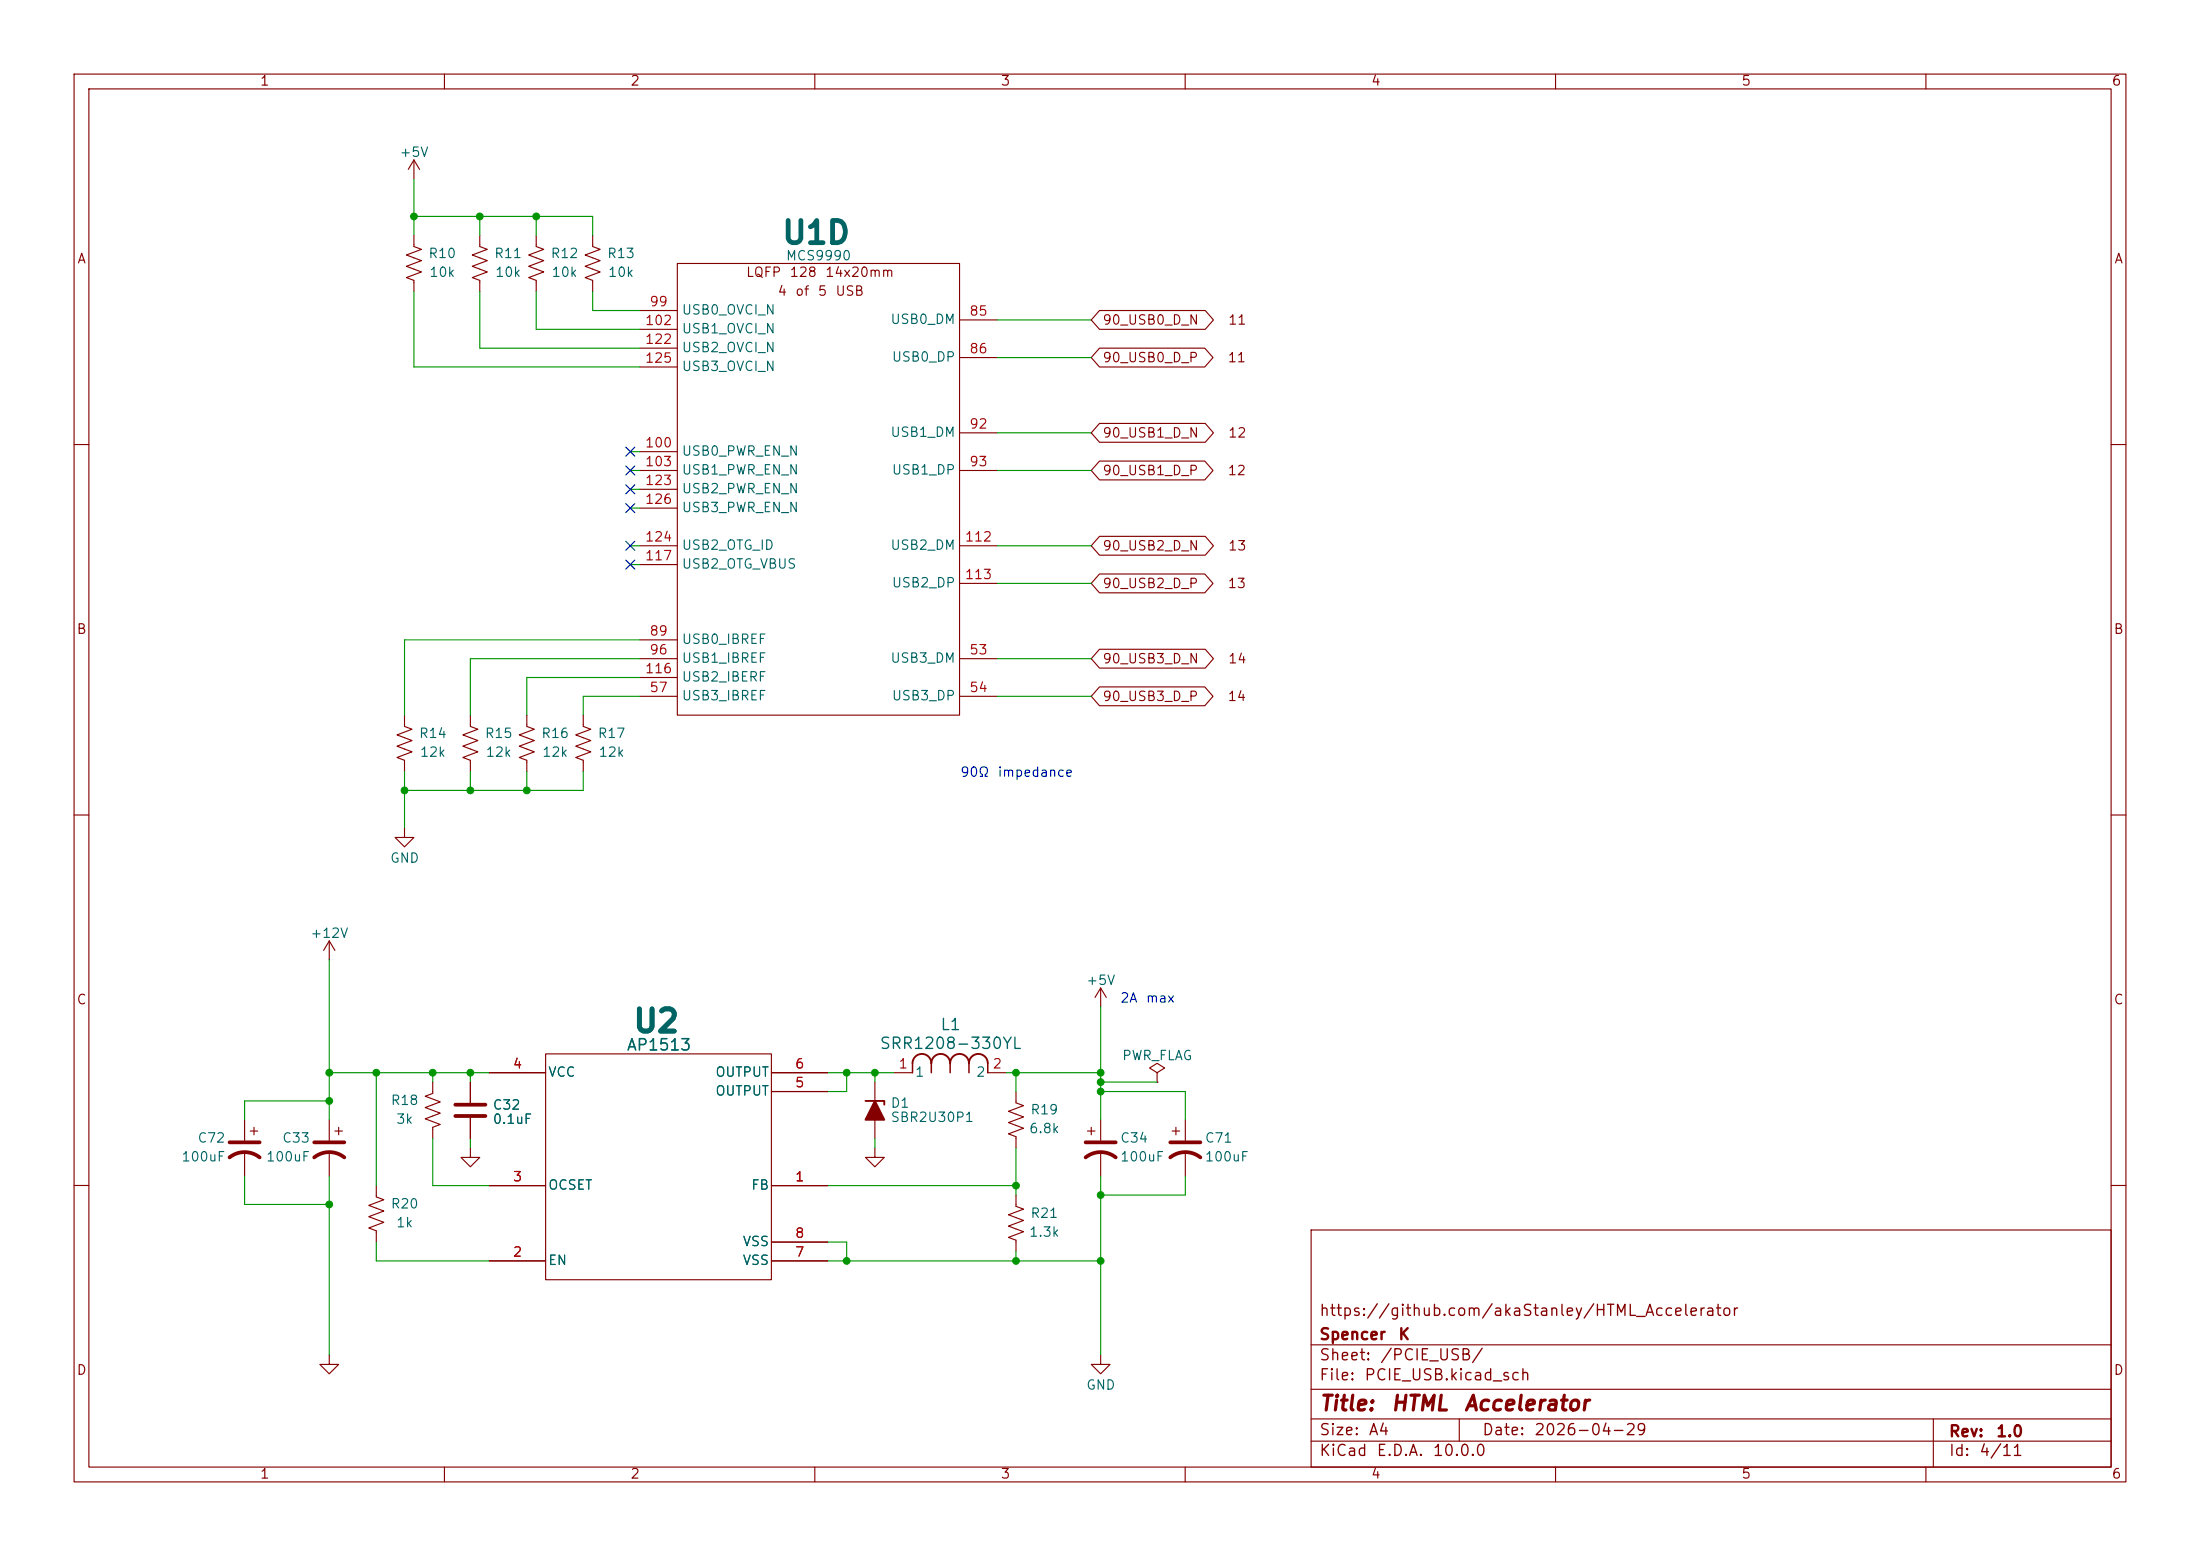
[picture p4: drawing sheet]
<svg xmlns="http://www.w3.org/2000/svg" width="297mm" height="210mm" viewBox="0 0 297 210" stroke-linecap="round" stroke-linejoin="round" font-family="sans-serif">
<g fill="none" stroke="#840000" stroke-width=".15">
<path d="M10 10h277v190h-277zM12 12h273v186h-273zM60 10v2M110 10v2M160 10v2M210 10v2M260 10v2M55.9 31.8v1.5l1 .4-2 .7 2 .8-2 .7 2 .8-2 .8 1 .3v1.6M55.9 21.6v2.5M55.9 21.6l-.8 1.3M55.9 21.6l.7 1.3M64.8 31.8v1.5l1 .4-2 .7 2 .8-2 .7 2 .8-2 .8 1 .3v1.6"/>
<path d="M72.4 31.8v1.5l1 .4-2 .7 2 .8-2 .7 2 .8-2 .8 1 .3v1.6M80 31.8v1.5l1 .4-2 .7 2 .8-2 .7 2 .8-2 .8 1 .3v1.6M91.4 35.6h38.1v60.9h-38.1zM86.4 47h5M86.4 49.5h5M86.4 41.9h5M86.4 44.5h5M129.5 43.2h5.1M129.5 48.3h5.1M129.5 58.4h5.1M148.4 41.9h14.3l1.1 1.3-1.1 1.3h-14.3l-1.1-1.3zM148.4 57.1h14.3l1.1 1.3-1.1 1.3h-14.3l-1.1-1.3z"/>
<path d="M148.4 47h14.2l1.2 1.3-1.2 1.2h-14.2l-1.1-1.2zM10 60h2M86.4 63.5h5M86.4 73.7h5M86.4 76.2h5M86.4 66h5M86.4 68.6h5M86.4 61h5M129.5 63.5h5.1M129.5 73.7h5.1M129.5 78.7h5.1M148.4 62.2h14.2l1.2 1.3-1.2 1.3h-14.2l-1.1-1.3z"/>
<path d="M148.4 77.5h14.2l1.2 1.2-1.2 1.3h-14.2l-1.1-1.3zM148.4 72.4h14.3l1.1 1.3-1.1 1.2h-14.3l-1.1-1.2zM285 60h2M54.6 96.5v1.5l1 .4-2 .8 2 .7-2 .8 2 .8-2 .7 1 .4v1.5M63.5 96.5v1.5l1 .4-2 .8 2 .7-2 .8 2 .8-2 .7 1 .4v1.5M71.1 96.5v1.5l1 .4-2 .8 2 .7-2 .8 2 .8-2 .7 1 .4v1.5M78.7 96.5v1.5l1.1 .4-2.1 .8 2.1 .7-2.1 .8 2.1 .8-2.1 .7 1 .4v1.5M86.4 88.9h5M86.4 94h5M86.4 86.4h5M86.4 91.4h5M129.5 88.9h5.1"/>
<path d="M129.5 94h5.1M148.4 92.7h14.2l1.2 1.3-1.2 1.3h-14.2l-1.1-1.3zM148.4 87.6h14.3l1.1 1.3-1.1 1.3h-14.3l-1.1-1.3zM10 110h2M54.6 111.8v1.2h1.3l-1.3 1.3-1.3-1.3h1.3M285 110h2M44.4 127v2.5M44.4 127l-.7 1.3M44.4 127l.8 1.3M148.6 133.4l-.8 1.2M148.6 133.4l.8 1.2M148.6 133.4v2.5"/>
<path d="M33 151.1v2.8M33 155.4v3.4M33.8 152.7h1M34.3 152.1v1.1M44.4 151.1v2.8M44.4 155.4v3.4M45.2 152.7h1M45.7 152.1v1.1M58.4 146.1v1.5l-1 .4 2 .7-2 .8 2 .7-2 .8 2 .8-1 .3v1.6M63.5 154.9v1.3h1.3l-1.3 1.3-1.3-1.3h1.3M63.5 146.1v2.7M63.5 150.9v2.8"/>
<path d="M66 144.8h7.7M73.7 142.2h30.4v30.5h-30.4zM104.1 144.8h7.7M104.1 147.3h7.7M118.1 154.9v1.3h1.3l-1.3 1.3-1.3-1.3h1.3M118.1 146.1v7.6M120.6 144.8h2.6M133.3 144.8h2.6M137.2 147.3v1.5l1 .4-2.1 .8 2.1 .7-2.1 .8 2.1 .8-2.1 .7 1.1 .4v1.5M146.8 152.7h1M147.3 152.1v1.1M148.6 151.1v2.8"/>
<path d="M148.6 155.4v3.4M156.2 144.8l1-.7-1-.6-1 .6 1 .7v1.3M156.2 146.1h.1M158.2 152.7h1.1M158.7 152.1v1.1M160 151.1v2.8M160 155.4v3.4M10 160h2M50.8 160v1.5l1 .4-2 .8 2 .7-2 .8 2 .8-2 .7 1 .4v1.5M66 160h7.7M66 170.2h7.7M104.1 160h7.7"/>
<path d="M104.1 170.2h7.7M104.1 167.6h7.7M137.2 161.3v1.5l1 .4-2.1 .8 2.1 .7-2.1 .8 2.1 .7-2.1 .8 1.1 .4v1.5M177 166h108v32h-108zM285 160h2M44.4 182.9v1.3h1.3l-1.3 1.2-1.2-1.2h1.2M60 198v2M110 198v2M148.6 182.9v1.3h1.3l-1.3 1.2-1.3-1.2h1.3M160 198v2M177 194.5h108M177 191.5h108"/>
<path d="M177 187.5h108M177 181.5h108M197 191.5v3M210 198v2M260 198v2M261 191.5v6.5"/>
</g>
<path d="M116.8 148.6h2.6v.5M123.2 143.5a1.27 1.27 0 0 1 1.3-1.3 1.27 1.27 0 0 1 1.2 1.3 1.27 1.27 0 0 1 1.3-1.3 1.27 1.27 0 0 1 1.3 1.3 1.27 1.27 0 0 1 1.2-1.3 1.27 1.27 0 0 1 1.3 1.3 1.27 1.27 0 0 1 1.3-1.3 1.27 1.27 0 0 1 1.2 1.3" fill="none" stroke="#840000" stroke-width=".25"/>
<path d="M118.1 148.6l1.3 2.5h-2.6z" fill="#840000" stroke="#840000" stroke-width=".25"/>
<path d="M31 156.2a3.3 3.3 0 0 1 4.1 0M31 154.2h4.1M42.4 156.2a3.3 3.3 0 0 1 4.1 0M42.4 154.2h4.1M61.5 149.1h4M61.5 150.6h4M146.6 156.2a3.3 3.3 0 0 1 4 0M146.6 154.2h4M158 156.2a3.3 3.3 0 0 1 4.1 0M158 154.2h4.1" fill="none" stroke="#840000" stroke-width=".51"/>
<path d="M123.2 143.5v1.3M125.7 143.5v1.3M128.3 143.5v1.3M130.8 143.5v1.3M133.3 143.5v1.3" fill="none" stroke="#840000" stroke-width=".2"/>
<g fill="none" stroke="#009600" stroke-width=".15">
<path d="M55.9 29.2h24.1v2.6M55.9 39.4v10.1h30.5M55.9 24.1v7.7M64.8 29.2v2.6M64.8 39.4v7.6h21.6M72.4 39.4v5.1h14M72.4 29.2v2.6M80 39.4v2.5h6.4M134.6 58.4h12.7M134.6 43.2h12.7M134.6 48.3h12.7M85.1 76.2h1.3"/>
<path d="M85.1 73.7h1.3M85.1 66h1.3M85.1 63.5h1.3M85.1 68.6h1.3M85.1 61h1.3M134.6 73.7h12.7M134.6 78.7h12.7M134.6 63.5h12.7M86.4 91.4h-15.3v5.1M86.4 94h-7.7v2.5M86.4 88.9h-22.9v7.6M86.4 86.4h-31.8v10.1"/>
<path d="M134.6 94h12.7M134.6 88.9h12.7M54.6 104.1v7.7M63.5 104.1v2.6M71.1 104.1v2.6M78.7 104.1v2.6h-24.1M44.4 129.5v21.6M148.6 135.9v15.2M33 158.8v3.8h11.4M44.4 144.8h21.6M44.4 158.8v24.1M44.4 148.6h-11.4v2.5"/>
<path d="M50.8 144.8v15.2M58.4 153.7v6.3h7.6M58.4 144.8v1.3M63.5 144.8v1.3M63.5 153.7v1.2M111.8 144.8h8.8M114.3 144.8v2.5h-2.5M118.1 144.8v1.3M118.1 153.7v1.2M135.9 144.8h12.7M137.2 144.8v2.5M137.2 154.9v6.4"/>
<path d="M148.6 158.8v24.1M148.6 147.3h11.4v3.8M148.6 146.1h7.6M160 158.8v2.5h-11.4M50.8 167.6v2.6h15.2M111.8 167.6h2.5v2.6M111.8 170.2h36.8M111.8 160h25.4M137.2 168.9v1.3"/>
</g>
<path d="M84.5 62.9l1.2 1.2M84.5 65.4l1.2 1.2M84.5 60.4l1.2 1.2M84.5 73.1l1.2 1.2M84.5 68l1.2 1.2M84.5 75.6l1.2 1.2M85.7 62.9l-1.2 1.2M85.7 65.4l-1.2 1.2M85.7 60.4l-1.2 1.2M85.7 73.1l-1.2 1.2M85.7 68l-1.2 1.2M85.7 75.6l-1.2 1.2" fill="none" stroke="#000084" stroke-width=".15"/>
<g fill="#009600" stroke="#009600" stroke-width=".14">
<circle cx="72.4" cy="29.2" r=".46"/>
<circle cx="55.9" cy="29.2" r=".46"/>
<circle cx="64.8" cy="29.2" r=".46"/>
<circle cx="148.6" cy="146.1" r=".46"/>
<circle cx="148.6" cy="144.8" r=".46"/>
<circle cx="148.6" cy="147.3" r=".46"/>
<circle cx="114.3" cy="144.8" r=".46"/>
<circle cx="118.1" cy="144.8" r=".46"/>
<circle cx="71.1" cy="106.7" r=".46"/>
<circle cx="137.2" cy="160" r=".46"/>
<circle cx="148.6" cy="161.3" r=".46"/>
<circle cx="50.8" cy="144.8" r=".46"/>
<circle cx="58.4" cy="144.8" r=".46"/>
<circle cx="44.4" cy="162.6" r=".46"/>
<circle cx="114.3" cy="170.2" r=".46"/>
<circle cx="137.2" cy="170.2" r=".46"/>
<circle cx="148.6" cy="170.2" r=".46"/>
<circle cx="63.5" cy="106.7" r=".46"/>
<circle cx="63.5" cy="144.8" r=".46"/>
<circle cx="54.6" cy="106.7" r=".46"/>
<circle cx="44.4" cy="148.6" r=".46"/>
<circle cx="44.4" cy="144.8" r=".46"/>
<circle cx="137.2" cy="144.8" r=".46"/>
</g>
<g font-size="3" fill="#006464">
<text x="105.4" y="33.7">U1D</text>
<text x="85.3" y="140.1">U2</text>
</g>
<g font-size="2" fill="#840000">
<text x="178" y="190.9">Title:</text>
<text x="187.7" y="190.9">HTML</text>
<text x="197.5" y="190.9">Accelerator</text>
</g>
<g font-size="1.5" fill="#006464">
<text x="84.5" y="142.2">AP1513</text>
<text x="118.7" y="142">SRR1208-330YL</text>
<text x="126.9" y="139.4">L1</text>
</g>
<g font-size="1.5" fill="#840000">
<text x="178" y="178">https://github.com/akaStanley/HTML_Accelerator</text>
<text x="178" y="184">Sheet:</text>
<text x="178" y="181.2">Spencer</text>
<text x="186.2" y="184">/PCIE_USB/</text>
<text x="188.7" y="181.2">K</text>
<text x="178" y="186.7">File:</text>
<text x="184.1" y="186.7">PCIE_USB.kicad_sch</text>
<text x="178" y="196.9">KiCad</text>
<text x="178" y="194.1">Size:</text>
<text x="184.7" y="194.1">A4</text>
<text x="185.7" y="196.9">E.D.A.</text>
<text x="193.3" y="196.9">10.0.0</text>
<text x="200" y="194.1">Date:</text>
<text x="207" y="194.1">2026-04-29</text>
<text x="263" y="194.3">Rev:</text>
<text x="263" y="196.9">Id:</text>
<text x="267.1" y="196.9">4/11</text>
<text x="269.4" y="194.3">1.0</text>
</g>
<g font-size="1.3" fill="#840000">
<text x="35" y="11.9">1</text>
<text x="85" y="11.9">2</text>
<text x="135" y="11.9">3</text>
<text x="185" y="11.9">4</text>
<text x="235" y="11.9">5</text>
<text x="285" y="11.9">6</text>
<text x="10.3" y="35.9">A</text>
<text x="285.3" y="35.9">A</text>
<text x="100.6" y="37.7">LQFP</text>
<text x="104.9" y="40.2">4</text>
<text x="106.5" y="37.7">128</text>
<text x="107.3" y="40.2">of</text>
<text x="110.3" y="40.2">5</text>
<text x="111.3" y="37.7">14x20mm</text>
<text x="112.7" y="40.2">USB</text>
<text x="148.7" y="44.1">90_USB0_D_N</text>
<text x="165.7" y="44.1">11</text>
<text x="148.7" y="49.2">90_USB0_D_P</text>
<text x="165.6" y="49.2">11</text>
<text x="148.7" y="59.4">90_USB1_D_N</text>
<text x="165.7" y="59.4">12</text>
<text x="148.7" y="64.5">90_USB1_D_P</text>
<text x="165.6" y="64.5">12</text>
<text x="148.7" y="74.6">90_USB2_D_N</text>
<text x="165.7" y="74.6">13</text>
<text x="148.7" y="79.7">90_USB2_D_P</text>
<text x="165.6" y="79.7">13</text>
<text x="10.3" y="85.9">B</text>
<text x="148.7" y="89.9">90_USB3_D_N</text>
<text x="165.7" y="89.9">14</text>
<text x="285.3" y="85.9">B</text>
<text x="148.7" y="94.9">90_USB3_D_P</text>
<text x="165.6" y="94.9">14</text>
<text x="10.3" y="135.9">C</text>
<text x="285.3" y="135.9">C</text>
<text x="10.3" y="185.9">D</text>
<text x="285.3" y="185.9">D</text>
<text x="35" y="199.9">1</text>
<text x="85" y="199.9">2</text>
<text x="135" y="199.9">3</text>
<text x="185" y="199.9">4</text>
<text x="235" y="199.9">5</text>
<text x="285" y="199.9">6</text>
</g>
<g font-size="1.3" fill="#006464">
<text x="53.8" y="21.5">+5V</text>
<text x="57.7" y="35.2">R10</text>
<text x="66.6" y="35.2">R11</text>
<text x="74.3" y="35.2">R12</text>
<text x="81.9" y="35.2">R13</text>
<text x="106" y="35.5">MCS9990</text>
<text x="57.9" y="37.7">10k</text>
<text x="66.8" y="37.7">10k</text>
<text x="74.4" y="37.7">10k</text>
<text x="82" y="37.7">10k</text>
<text x="91.9" y="47.9">USB2_OVCI_N</text>
<text x="91.9" y="42.8">USB0_OVCI_N</text>
<text x="91.9" y="45.3">USB1_OVCI_N</text>
<text x="120.1" y="44">USB0_DM</text>
<text x="91.9" y="50.4">USB3_OVCI_N</text>
<text x="120.3" y="49.1">USB0_DP</text>
<text x="120.1" y="59.3">USB1_DM</text>
<text x="91.9" y="64.4">USB1_PWR_EN_N</text>
<text x="91.9" y="61.8">USB0_PWR_EN_N</text>
<text x="120.3" y="64.4">USB1_DP</text>
<text x="91.9" y="66.9">USB2_PWR_EN_N</text>
<text x="91.9" y="69.4">USB3_PWR_EN_N</text>
<text x="91.9" y="77.1">USB2_OTG_VBUS</text>
<text x="91.9" y="74.5">USB2_OTG_ID</text>
<text x="120.1" y="74.5">USB2_DM</text>
<text x="120.3" y="79.6">USB2_DP</text>
<text x="91.9" y="87.2">USB0_IBREF</text>
<text x="91.9" y="89.8">USB1_IBREF</text>
<text x="120.1" y="89.8">USB3_DM</text>
<text x="91.9" y="94.8">USB3_IBREF</text>
<text x="91.9" y="92.3">USB2_IBERF</text>
<text x="120.3" y="94.8">USB3_DP</text>
<text x="56.5" y="99.9">R14</text>
<text x="65.4" y="99.9">R15</text>
<text x="73" y="99.9">R16</text>
<text x="80.6" y="99.9">R17</text>
<text x="56.6" y="102.5">12k</text>
<text x="65.5" y="102.5">12k</text>
<text x="73.1" y="102.5">12k</text>
<text x="80.7" y="102.5">12k</text>
<text x="52.6" y="116.8">GND</text>
<text x="41.8" y="126.9">+12V</text>
<text x="146.6" y="133.3">+5V</text>
<text x="151.4" y="143.4">PWR_FLAG</text>
<text x="52.7" y="149.5">R18</text>
<text x="73.9" y="145.6">VCC</text>
<text x="96.5" y="148.2">OUTPUT</text>
<text x="96.5" y="145.6">OUTPUT</text>
<text x="120.2" y="149.8">D1</text>
<text x="123.4" y="145.6">1</text>
<text x="131.7" y="145.6">2</text>
<text x="26.6" y="154.5">C72</text>
<text x="38" y="154.5">C33</text>
<text x="53.4" y="152">3k</text>
<text x="66.4" y="150.1">C32</text>
<text x="66.4" y="152">0.1uF</text>
<text x="120.2" y="151.7">SBR2U30P1</text>
<text x="138.8" y="153.3">6.8k</text>
<text x="139" y="150.7">R19</text>
<text x="151.1" y="154.5">C34</text>
<text x="162.6" y="154.5">C71</text>
<text x="24.4" y="157.1">100uF</text>
<text x="35.8" y="157.1">100uF</text>
<text x="73.9" y="160.9">OCSET</text>
<text x="101.3" y="160.9">FB</text>
<text x="151.1" y="157.1">100uF</text>
<text x="162.6" y="157.1">100uF</text>
<text x="52.7" y="163.4">R20</text>
<text x="53.4" y="166">1k</text>
<text x="138.8" y="167.2">1.3k</text>
<text x="139" y="164.7">R21</text>
<text x="73.9" y="171">EN</text>
<text x="100.2" y="171">VSS</text>
<text x="100.2" y="168.5">VSS</text>
<text x="146.6" y="187.9">GND</text>
</g>
<g font-size="1.3" fill="#a90000">
<text x="87.6" y="41.7">99</text>
<text x="87" y="46.7">122</text>
<text x="87" y="44.2">102</text>
<text x="130.8" y="42.9">85</text>
<text x="87" y="49.3">125</text>
<text x="130.8" y="48">86</text>
<text x="130.8" y="58.2">92</text>
<text x="87" y="63.2">103</text>
<text x="87" y="65.8">123</text>
<text x="87" y="60.7">100</text>
<text x="130.8" y="63.2">93</text>
<text x="87" y="68.3">126</text>
<text x="87" y="75.9">117</text>
<text x="87" y="73.4">124</text>
<text x="130.2" y="73.4">112</text>
<text x="130.2" y="78.5">113</text>
<text x="87.6" y="86.1">89</text>
<text x="87.6" y="88.6">96</text>
<text x="130.8" y="88.6">53</text>
<text x="87" y="91.2">116</text>
<text x="87.6" y="93.7">57</text>
<text x="130.8" y="93.7">54</text>
<text x="69.1" y="144.5">4</text>
<text x="107.2" y="147.1">5</text>
<text x="107.2" y="144.5">6</text>
<text x="121.2" y="144.5">1</text>
<text x="133.9" y="144.5">2</text>
<text x="69.1" y="159.8">3</text>
<text x="107.2" y="159.8">1</text>
<text x="107.2" y="167.4">8</text>
<text x="69.1" y="169.9">2</text>
<text x="107.2" y="169.9">7</text>
</g>
<g font-size="1.3" fill="#0000c2">
<text x="129.5" y="105.2">90Ω</text>
<text x="134.6" y="105.2">impedance</text>
<text x="151.1" y="135.6">2A</text>
<text x="154.6" y="135.6">max</text>
</g>
</svg>
